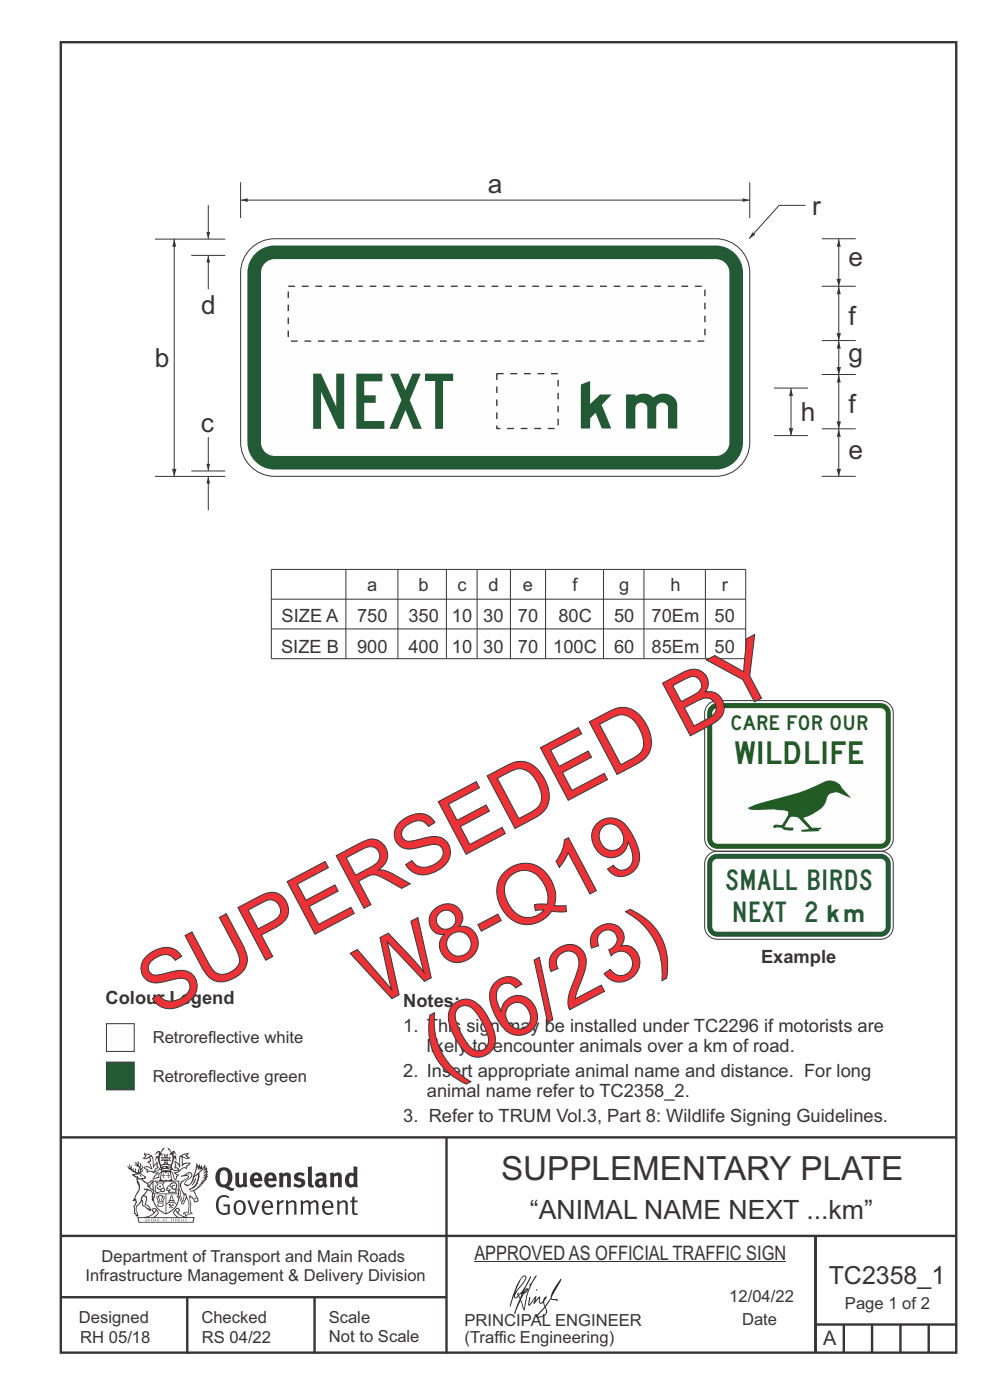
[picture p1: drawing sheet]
<svg xmlns="http://www.w3.org/2000/svg" width="210mm" height="297mm" viewBox="0 0 210 297" stroke-linecap="round" stroke-linejoin="round" font-family="sans-serif">
<g fill="none" stroke="#373435" stroke-width=".51">
<path d="M12.9 9h189.9v278h-189.9zM12.7 241.3h190M94.7 241.4v45.8M12.7 275.2h82M12.7 262.2h190.1M39.7 275.2v12M66.7 275.2v12M173 262.1v24.9M173 281h30M179 281v6M185 281v6M191 281v6"/>
<path d="M197 281v6"/>
</g>
<path d="M100.6 267.7h66.2" fill="none" stroke="#373435" stroke-width=".21"/>
<g fill="#373435">
<path d="M47 248.4a2.55 2.55 0 0 0 0 2.7l.3 .2a.81 .81 0 0 0 1-1v-.5a1.04 1.04 0 0 0-1.1-1.5zM46.3 248.1a1.82 1.82 0 0 1 2.1-.2 1.82 1.82 0 0 1 .9 1.8 2.29 2.29 0 0 1-.8 2l.7 .3h.5l-.2 .6a2.87 2.87 0 0 1-2-.7 2.12 2.12 0 0 1-1.7-3.1z" fill-rule="evenodd"/>
<path d="M49.9 248.9l.8-.2v2a.46 .46 0 0 0 .3 .6 .46 .46 0 0 0 .6-.3v-2.1l.7-.2v2.4l.2 .5-.5 .3-.3-.3a1.02 1.02 0 0 1-1.2 .3 1.02 1.02 0 0 1-.6-1.1z" fill-rule="evenodd"/>
<path d="M54 249.5l-.1 .5h.9a.49 .49 0 0 0-.2-.6 .49 .49 0 0 0-.6 .1zM53.4 249.1a1.34 1.34 0 0 1 1.6-.2 1.34 1.34 0 0 1 .6 1.5v.2h-1.7a.77 .77 0 0 0 .5 .8 .77 .77 0 0 0 .9-.4l.3 .5a1.59 1.59 0 0 1-2 .2 1.59 1.59 0 0 1-.5-2.1z" fill-rule="evenodd"/>
<path d="M57 249.5l-.1 .5h1a.49 .49 0 0 0-.2-.6 .49 .49 0 0 0-.7 .1zM56.4 249.1a1.34 1.34 0 0 1 1.6-.2 1.34 1.34 0 0 1 .7 1.5v.2h-1.8a.77 .77 0 0 0 .5 .8 .77 .77 0 0 0 .9-.4l.4 .5a1.59 1.59 0 0 1-2.1 .2 1.59 1.59 0 0 1-.5-2.1z" fill-rule="evenodd"/>
<path d="M59.2 248.9l.7-.2 .1 .4a.95 .95 0 0 1 1-.3 .95 .95 0 0 1 .7 .8v2.3h-.8v-2.3a.46 .46 0 0 0-.8 .1v2.2h-.8z" fill-rule="evenodd"/>
<path d="M62.6 249.1a1.75 1.75 0 0 1 2-.1l-.2 .5-.6-.2a.43 .43 0 0 0-.6 .3l.4 .3a1.04 1.04 0 0 1 1.2 1.1 1.04 1.04 0 0 1-1.4 1l-1.2-.4 .3-.6 1 .4 .4-.4a.88 .88 0 0 0-1-.5l-.4-.2-.1-.4z" fill-rule="evenodd"/>
<path d="M65.3 247.6l.8-.2 .1 3.8 .3 .2 .1 .4a.88 .88 0 0 1-1 0 .88 .88 0 0 1-.3-1z" fill-rule="evenodd"/>
<path d="M67.8 250.6a.43 .43 0 0 0-.1 .7 .43 .43 0 0 0 .7-.1v-.7zM66.8 249.1a1.7 1.7 0 0 1 2.4 .1v1.9l.3 .4-.4 .5-.5-.4a1.03 1.03 0 0 1-1.7-.1 1.03 1.03 0 0 1 .8-1.5h.7v-.4a.8 .8 0 0 0-1.2 .1z" fill-rule="evenodd"/>
<path d="M70 248.9l.7-.2 .1 .4a.95 .95 0 0 1 1-.3 .95 .95 0 0 1 .7 .8v2.3h-.8v-2.3a.46 .46 0 0 0-.8 .1v2.2h-.8z" fill-rule="evenodd"/>
<path d="M74.3 249.5a1.48 1.48 0 0 0 0 1.7h.5l.2-.1v-1.5l-.3-.2zM75 247.4l.8 .1 .1 4.4h-.7l-.1-.2a1.26 1.26 0 0 1-1.4 0 1.26 1.26 0 0 1-.5-1.3 1.29 1.29 0 0 1 .4-1.4 1.29 1.29 0 0 1 1.4-.1z" fill-rule="evenodd"/>
<path d="M46.4 253.9a1.72 1.72 0 0 1 2.3 0l-.3 .3a1.24 1.24 0 0 0-1.4-.2 1.24 1.24 0 0 0-.6 1.4 1.49 1.49 0 0 0 1.2 1.9l.7-.1v-1.3h-.8l-.1-.4h1.3v1.9a1.93 1.93 0 0 1-2.2 0 1.93 1.93 0 0 1-.7-2.2l.2-.8z" fill-rule="evenodd"/>
<path d="M50.4 255.1a1.65 1.65 0 0 0 .2 2.2 .99 .99 0 0 0 1-1.4 .78 .78 0 0 0-.4-.8 .78 .78 0 0 0-.8 0zM50 254.9a1.33 1.33 0 0 1 1.6-.1 1.33 1.33 0 0 1 .5 1.4 1.31 1.31 0 0 1-1.3 1.6 1.31 1.31 0 0 1-1.2-1.6v-.6z" fill-rule="evenodd"/>
<path d="M52.5 254.7l.4-.1 .9 2.6 .8-2.5h.5l-1.1 3h-.5z" fill-rule="evenodd"/>
<path d="M56.3 255.2l-.2 .7h1.3a.7 .7 0 0 0-.3-.8 .7 .7 0 0 0-.8 .1zM55.9 255a1.22 1.22 0 0 1 1.5-.2 1.22 1.22 0 0 1 .5 1.5h-1.8a.93 .93 0 0 0 .5 1 .93 .93 0 0 0 1.1-.2l.2 .3a1.43 1.43 0 0 1-1.8 .1 1.43 1.43 0 0 1-.6-1.7z" fill-rule="evenodd"/>
<path d="M58.7 254.7l.4-.1 .1 .5 .4-.4 .6-.1-.2 .5a.66 .66 0 0 0-.8 .7v1.9h-.4z" fill-rule="evenodd"/>
<path d="M60.6 254.7l.4-.1 .1 .5a.94 .94 0 0 1 1-.5 .94 .94 0 0 1 .8 .8v2.3h-.5l-.1-2.5a.81 .81 0 0 0-1.2 .3v2.2h-.4z" fill-rule="evenodd"/>
<path d="M63.7 254.7l.5-.1 .1 .5 .4-.3a.78 .78 0 0 1 1.1 .3 .9 .9 0 0 1 1-.5 .9 .9 0 0 1 .8 .8v2.3h-.5l-.1-2.5a.67 .67 0 0 0-1.1 .3v2.2h-.5v-2.4l-.4-.3-.7 .4v2.3h-.5z" fill-rule="evenodd"/>
<path d="M69 255.2l-.1 .7h1.3a.7 .7 0 0 0-.3-.8 .7 .7 0 0 0-.9 .1zM68.7 255a1.22 1.22 0 0 1 1.5-.2 1.22 1.22 0 0 1 .5 1.5h-1.8a.93 .93 0 0 0 .4 1 .93 .93 0 0 0 1.2-.2l.1 .3a1.44 1.44 0 0 1-1.7 .1 1.44 1.44 0 0 1-.6-1.7z" fill-rule="evenodd"/>
<path d="M71.4 254.7l.5-.1 .1 .5a.94 .94 0 0 1 1-.5 .94 .94 0 0 1 .8 .8v2.3h-.5l-.1-2.5a.81 .81 0 0 0-1.2 .3v2.2h-.4z" fill-rule="evenodd"/>
<path d="M74.7 253.9l.5-.1v.9h.7l-.1 .3h-.6v2.2l.1 .2h.5l.1 .3a.75 .75 0 0 1-1.2-.6v-2.1h-.4v-.3h.4z" fill-rule="evenodd"/>
<path d="M30.8 244.9l1.1 .3-.9 .5h-.4l.6-.5zM31.8 245.4h.2a2.44 2.44 0 0 1 .4 1.9l.1 .5 .7-1-.1 .6 .3 .3a.57 .57 0 0 0-.6 .7l-1-.1-.5 .2 .2-.5-.8-.3 .7-.1 .9 .5 .1-.1-.6-1.3-.2-.2h.5zM30.7 244.4l-.1 .5 .2 .4-.6 .4a1.04 1.04 0 0 0 1.4-.1l.2 .6-.3 .1-.2 .4a.94 .94 0 0 1 .8 1.1l-.2-.1a1.16 1.16 0 0 0-1.5-.1l.3 .4 .4 .2 .1 .5 .2 .1 .1-.2a.94 .94 0 0 1 1.1 .2l.8 .1-1.2 1.2a1.13 1.13 0 0 0 1.2-.2l.4-.1-.1-.4 .5-.8a.83 .83 0 0 0-.6 1.1l-.3-.1-.7 .4 1.1-1.4-.5 .1-.5-.1 1.3-.5-.1-.1-.9 .4v-.3l.2-.2 .3 .1 .1-.3-.2-.4v-.6l-.1-.4-.7 1v-.7a1.42 1.42 0 0 0-1.6-1.8z" fill-rule="evenodd"/>
<path d="M38.5 245.2l.5-.2 .7-.1-.6 .3 .8 .5h-.3zM38.3 245.5l.2-.1 .1 2a1.69 1.69 0 0 1 1.6-.6l-.8 .5 .1 .5a1.1 1.1 0 0 0-1.5 .6l-.1-.5-.2-.2h-.5l.3-.4-.3-.7a1.42 1.42 0 0 1 .8 1.1l.2-.1zM37.1 246.2l.1 1-.2 .3 .1 .4h.5l.1 .2a.96 .96 0 0 1-1.1-.1l-.1 .1a1.06 1.06 0 0 0 1.3 .2v.1a.72 .72 0 0 1-1 .2l.3 .5 .6 .2-.4 .2-.1 .6-.2-.3-.4-1.1-.4-.4 .4 .9a1.54 1.54 0 0 0 .7 1.2l.2-.3a.58 .58 0 0 1 .4-.8l.2-.1h-.3l-.5-.3 .9-.5a.93 .93 0 0 1 1.2-.5v.2l.2-.2 .1-.5a.99 .99 0 0 0 .7-.8l-1.3 .1-.3 .2-.1-1.4 .9 .4 .9-.3h-.4l-.5-.4 .4-.7-.6 .2a1.46 1.46 0 0 0-1.4 2.1v.4l-.2-.4z" fill-rule="evenodd"/>
<path d="M35.6 248.9l.2 .1-.1 .3 .4 .1h-.4v.6l-.1-.6h-.3l.3-.1z" fill-rule="evenodd"/>
<path d="M34.6 248.9l.2 .1v.3l.3 .1h-.3l-.1 .6v-.6h-.4l.4-.1z" fill-rule="evenodd"/>
<path d="M34.3 248.8a.57 .57 0 0 1 .9 .2 .57 .57 0 0 1 .9-.2l.2 1.4h-.2a.57 .57 0 0 1-.9 0 .69 .69 0 0 1-1.1 0zM34.2 248.1l-.3 2.1-.2 .4h3l-.2-.4-.3-2.1h-.2v.2l-.8-.1-.8 .1v-.2z" fill-rule="evenodd"/>
<path d="M34.2 252.4a.3 .3 0 0 0 .6 0 .3 .3 0 0 0-.6 0zM33.3 250.9l.3 .3-.3 .4a.79 .79 0 0 0 0 1.3l.8-.2-.1-.3a.55 .55 0 0 1-.7-.6l.1-.1 .2 .3 .3 .2 .8-.2-.4-.7 .4-.4-.7 .2zM33 250.7l1.1 .2 .9-.2-.4 .6 .4 1.2a.56 .56 0 0 1-.8 .3l-.2 .1a.73 .73 0 0 1-.9 .1 .73 .73 0 0 1-.3-1v-.4l.6-.4z" fill-rule="evenodd"/>
<path d="M35.6 251.8l.7-.4a.58 .58 0 0 1 1-.1 .58 .58 0 0 1-.4 .9l-.3-.3a.43 .43 0 0 1 .6-.4 .57 .57 0 0 0-.8 .2l-.2-.1-.3 .1 .4 .2a.55 .55 0 0 0 .9 .4v.5h-1.3l.3-.4-.1-.1-.6 .1 .2-.3-.2-.1zM35.4 251.8l-.1 .2a.39 .39 0 0 0 .2 .6h.3l-.2 .4h1.9l-.1-.8a.86 .86 0 0 0-.1-1.3 .86 .86 0 0 0-1.3 .4z" fill-rule="evenodd"/>
<path d="M36 254.8h.8v.2h-.8zM36.4 253.8l.2 .8h-.4zM36.4 253.5l-.3 .5-.1 .6h-.2v.4l-.7 .4 .2 .1a1.48 1.48 0 0 1 2.1 .2l.2-.1-.6-.5v-.5h-.2l-.1-.6z" fill-rule="evenodd"/>
<path d="M35.8 255.4l.4 .1 .1 .3 .3-.2-.2-.2a.38 .38 0 0 1 .5 .5l-.2-.2-.3 .2 .3 .2-.3 .3-.1-.4-.4 .4-.1-.2 .4-.3-.1-.1-.2 .1z" fill-rule="evenodd"/>
<path d="M34.5 254h.2v.2l-.2 .6h-.2zM33.6 255.3h.9v.2a.55 .55 0 0 1-.8 .4v-.2l-.2-.1zM33.4 254h.2l.2 .8h-.2zM33.6 255l.8-.1 .1 .2h-.8zM33.8 253.7h.5l-.2 1.1h-.1zM33.3 253.8l-.1 .3 .3 1.1a.48 .48 0 0 0-.1 .6 .48 .48 0 0 0 .5 .2h.5a.49 .49 0 0 0 .2-.8l.3-1.1-.1-.3a1.42 1.42 0 0 0-1.5 0z" fill-rule="evenodd"/>
<path d="M33.7 251.5l.4 .1 .1 .3h-.3z" fill-rule="evenodd"/>
<path d="M41.3 250.1l.3-.2-.2 .8-.6 .8h-.2l.5-.7z" fill-rule="evenodd"/>
<path d="M39.7 249l.3-.2 .5 .2a.88 .88 0 0 1-.6 1.1 1.22 1.22 0 0 0-.8 1.3l.5 .2a.72 .72 0 0 0 .9-.4l.5-.8 .2-.6 .8-.6v.2a2.85 2.85 0 0 1-2 2.9l.1 .1a2.13 2.13 0 0 0 1.9-1.5v-.3a2.01 2.01 0 0 0 .3-1.7l1.1-1.3-.4 1 .7-.5-.7 1 .8-.4-.8 .8 .7-.2-.9 .6 .8-.1-.8 .4h.7l-.8 .3 .3 .2h-.4l.2 .3h-.4l.2 .3h-.4l.1 .2h-.1a2.16 2.16 0 0 1-2 1.1l.1 .2 .4-.1a.76 .76 0 0 1 .7 .8l.5 1.2-.6 .2a1.45 1.45 0 0 0-1.1-1.3l.2 1.8-.1 1.8 .4 .3a1.07 1.07 0 0 0-1.2 .4v-.3l-.5-.2a.87 .87 0 0 1 1.1-.1v-.7a4.4 4.4 0 0 0-.6-3.1l-.1-.3h-.2a2.16 2.16 0 0 1-.7-2.2l.3-.4 1.2-.7a.55 .55 0 0 0-.4-.8zM37.8 252.4a.76 .76 0 0 1 .3 1.1l.6 1.6 .4-1.7 .2 .1a.61 .61 0 0 1-.1 .9l-.3 .8-.2 .1-.7-1.6-.3 .1a1.18 1.18 0 0 0 .1-1.4zM41.8 247.5l.2 .7 .3-.5v.6l.4-.5a1.9 1.9 0 0 1-1.2 1.4l-.3 .3zM38.2 249.6l1.4-.2 .2 .2v.3l-.5 .2a1.26 1.26 0 0 0-.9 1.9l.2 .7a1.84 1.84 0 0 1 .1 2.1l-.4-1.4a.96 .96 0 0 0-.4-1.2l-.4 .2a.78 .78 0 0 1 0 1.3l.1 .3h.4l.4 1.1a.38 .38 0 0 0 .2 .4 .38 .38 0 0 0 .4-.1l.6-1.2a2.94 2.94 0 0 1 .4 2.5l-.1 .4h-.8l-.3 .4v.2l.4-.1 .1 .4 .2 .1a1.02 1.02 0 0 1 1.3-.5v-.4l-.3-.1 .1-1.8-.3-1.3h.1a1.14 1.14 0 0 1 .8 1 .63 .63 0 0 0 .8-.2 .63 .63 0 0 0-.2-.9l-.6-1.2 .9-.6 .2-.4h.3l-.1-.2h.4l-.1-.3h.3l-.1-.3 .5-.1-.2-.2 .6-.4v-.2h-.2l.4-.5h-.3l.3-.5-.4 .1 .4-.5v-.3l-.3 .2 .2-.7-.1-.2-.4 .3v-.8l-.6 .8-.2-.8-.2 .5-.3-.7-.1 .6-.5-.8-.1 1.4-.6 1.8a1.81 1.81 0 0 1-1 1.5l-.6-.2a1.75 1.75 0 0 1 1.1-1.2 .75 .75 0 0 0 .1-1.3 .75 .75 0 0 0-1.2 .4z" fill-rule="evenodd"/>
<path d="M41.2 254.1h.3l.2 .2-.4 .1z" fill-rule="evenodd"/>
<path d="M29.4 258.4h11.6l-.1 .8h-11.4zM31.3 258.2l.5-.1a2.48 2.48 0 0 0 1.4-1.3l.3 .5-.5 .6-.5 .3zM32.5 256.6l.3-.2 .2 .1-.3 .7zM37.2 256.8a2.65 2.65 0 0 0 1.8 1.4h-1.1l-.5-.3-.5-.6zM37.4 256.5l.2-.1 .3 .2-.3 .6zM29.2 258.2l.1 1.2h11.8l.2-1.1-.2-.1a4.1 4.1 0 0 1-3.3-.9l.3-.4-.1-.6a1.06 1.06 0 0 0-1.3 1l.2 .4 .6 .5h-4.7l.3-.1a.84 .84 0 0 0 .6-.8 .84 .84 0 0 0-.5-.8l-.3-.2h-.5l-.1 .6 .3 .4a4.2 4.2 0 0 1-3.4 .9z" fill-rule="evenodd"/>
<path d="M31 258.7l.1 .2h-.2zM31 258.5l-.3 .6 .4-.2 .2 .2z" fill-rule="evenodd"/>
<path d="M31.3 258.6h.3v.4a.25 .25 0 0 0 .2-.1 .25 .25 0 0 0-.1-.3h.1a.29 .29 0 0 1 0 .4 .29 .29 0 0 1-.4 0 .29 .29 0 0 1 0-.4z" fill-rule="evenodd"/>
<path d="M32.2 258.6a.22 .22 0 0 1 .3 .2 .22 .22 0 0 1-.3 .2zM32 258.6l.1 .4a.33 .33 0 0 0 .4 0 .33 .33 0 0 0 0-.4 .33 .33 0 0 0-.5 0z" fill-rule="evenodd"/>
<path d="M32.9 258.7l.1 .2h-.2zM32.9 258.5l-.2 .6 .3-.2 .2 .2z" fill-rule="evenodd"/>
<path d="M33.3 258.6h.2l.1 .1 .2-.1-.2 .2 .2 .3-.3-.3-.1 .3h-.1l.2-.3z" fill-rule="evenodd"/>
<path d="M34.7 258.7l.1 .2h-.2zM34.7 258.5l-.3 .6 .4-.2 .2 .2z" fill-rule="evenodd"/>
<path d="M35 258.5h.5l-.2 .1v.5h-.2l.1-.5z" fill-rule="evenodd"/>
<path d="M36.2 258.6l.3-.1-.1 .1v.2h.1h-.1v.3h-.2z" fill-rule="evenodd"/>
<path d="M36.7 258.6h.2v.5h-.2z" fill-rule="evenodd"/>
<path d="M37.3 258.6a.22 .22 0 0 1 .3 .2 .22 .22 0 0 1-.3 .2zM37.1 258.6v.4a.33 .33 0 0 0 .5 0 .33 .33 0 0 0 0-.4 .33 .33 0 0 0-.5 0z" fill-rule="evenodd"/>
<path d="M37.8 258.6l.4-.1-.2 .1v.2h.1h-.1v.2l.2 .1h-.4z" fill-rule="evenodd"/>
<path d="M38.4 258.6h.2l-.1 .4 .2 .1h-.3z" fill-rule="evenodd"/>
<path d="M38.9 258.6h.2v.5h-.2z" fill-rule="evenodd"/>
<path d="M39.3 258.6h.2h-.1l.2 .3-.2 .2-.1-.1v-.1l.2 .1z" fill-rule="evenodd"/>
<path d="M34.2 247.4a1.51 1.51 0 0 1 2 .2 2.67 2.67 0 0 0-2.1 0zM35.7 247.6l.4 .1 .1 .3-.4-.1zM34.6 247.6h.5l.1 .2h-.4zM34 247.8l.3 .2h-.3zM34.9 246.9l.3-.2 .3 .2zM34.9 245.6l.2 .1v.3h-.2zM35 245.1l.2 .2 .2-.2-.1 .3h-.2zM35.1 246.3h.2l.1 .4-.2-.2-.2 .2zM35.3 245.7l.2-.1v.4h-.2zM34.4 245.7h.3l.1 .3-.4 .1 .2-.2zM35.7 245.7h.3l-.2 .2 .2 .2-.4-.1zM32.7 244.9l1-.5-.1 1-.2-.2-.3 .2-.3 1.1 .5-1 .3 .9a1.84 1.84 0 0 1 .2 1.7l.4 .1a2.48 2.48 0 0 1 2.2 0l.2-.2-.2-.7 .7-1.8 .4 .7-.2-1-.2-.1-.2 .3v-.9l.6 .4-.6-.8-.3 .1-.1 .4-.5-.9-.5-.3 .2 .5 .6 .5-.5 .8 .4-.4a2.06 2.06 0 0 1 0 2.3l-.5-.2-.2-.6 .1-.1 .8 .2-.4-.5 .4-.5-.7 .2-.2-.2 .2-.7-.5 .4-.5-.4 .2 .7-.2 .2-.7-.2 .4 .5-.4 .5 .8-.2 .1 .1-.2 .6-.5 .2a2.02 2.02 0 0 1 0-2.2l.3 .5-.1-.7-.3-.1 .8-1.2-.4 .3-.5 .8-.2-.3a.8 .8 0 0 0-.8 .5z" fill-rule="evenodd"/>
<path d="M29.2 250.1l.3 .1a.61 .61 0 0 1 .8 .4l.3 .2a.8 .8 0 0 1 .6 1l.4 .1 .5 .5a1 1 0 0 1 .5 1.1l-.1 .7v-.5h-.1a.96 .96 0 0 0-.8-1.3l-.2-.2h-.7l-.1-.1-.1 .1 .1 .3h.6l-1.2 1.3-.2 1-.4 .6a1.33 1.33 0 0 0-.5 1.8l.2 .5a1.26 1.26 0 0 1-.5-1.5l-.1-.3a1.56 1.56 0 0 0 .4-1.7l-.3 .2 .2-.5a3.2 3.2 0 0 0 .7-3zM30.4 253.9h.4a2.06 2.06 0 0 1-.1 1.6l.7 .5 .4 .4-.6-.1-.8-.6-.1-.9a.51 .51 0 0 1 .1-.9zM28.6 249.3a1.52 1.52 0 0 1 2.1 .5l-1.1 .2-.2-.1-.1-.4h-.5zM27.5 247v.8l-.3-.4h-.1a3.1 3.1 0 0 0 1.9 1.6l-1 .1 .5 .6 .5 .1 .1 1.1a1.84 1.84 0 0 1-.3 2.5l-.4 .9-.3 .4 .2 .1 .4-.1 .1 .4-.2 .5-.3 .2 .1 1.7h.2l.3 .5 .1 .1 .4-.1-.1-.5a1.3 1.3 0 0 1-.1-1.7l.9-1 .1 1.1 .6 .2 .5 .5 .1-.1 .2 .3h.5a1.85 1.85 0 0 0-1.2-1.4l.1-.3a1.39 1.39 0 0 0 0-1.4l-.5-.1 .5-.5a.66 .66 0 0 1 .9-.4 .66 .66 0 0 1 .3 .9l-.1 .4 .2-.1v.2l-.1 .3 .2 .5 .1-.3a2.24 2.24 0 0 0 .1-2.2 .73 .73 0 0 1-.7-.7 .73 .73 0 0 1 .6-.7v-.2a.94 .94 0 0 0-.9 .8 .48 .48 0 0 1-.1-.6 .48 .48 0 0 1 .5-.2l.5-.3a.51 .51 0 0 0-.8 .2l-.5 .2-1-.8h.6l.2-.5-1.2-.7 .5-.5v-.3l-.5 .4 .1-.2a.69 .69 0 0 0 .2-1v.4l-.2 .3v-1.1l-.3-.2 .1 .6-.1 .2-.4-1.3v.7l-.6-.4 .5 .7-.6-.2 .3 .3a1 1 0 0 1 .7 1.4l-.2-.8v.9l-.5-.2v-.8l-.2 .7-.2-.1-.1-.6-.2 .4-.2-.2 .1-.7-.2 .5z" fill-rule="evenodd"/>
<path d="M29.6 249.4l.2-.1 .3 .2z" fill-rule="evenodd"/>
<path d="M32.4 250.5h5.6v2l-.2-.1v-1.7h-5.2v2.5h5.2v-.8l.1 .2-.1 1.1v-.3h-2.5v4a4.1 4.1 0 0 0 2.6-3.6l.1-.1a4 4 0 0 1-2.8 3.9 4.2 4.2 0 0 1-2.8-4.7l.1 1.2 .1-.1a3.8 3.8 0 0 0 2.5 3.4v-4h-2.5l-.2-.9z" fill-rule="evenodd"/>
<circle cx="40" cy="249.1" r=".17"/>
</g>
<g fill="#252726">
<path d="M111.6 273.7l.2-.2-.5 .7zM110.4 274.5l.3 .1-.3 .7-.3-.4zM110.9 270.9l.5-.1a9.3 9.3 0 0 1-2 3.2l-.1 .2 1-2.5zM110.6 271a14.7 14.7 0 0 0-2.2 4.9l-.3 1.2 .1 .1 .8-2.4a.42 .42 0 0 0 .2 .7 .42 .42 0 0 0 .6-.3l.2-.2 .2 .6-1.1 3.1h.2l1.1-2.8 .6 1.9 .2 .2 .2-.5a13.5 13.5 0 0 1 2-6.2l.5-.5-.2-.2-1.6 2.1 .4-.1a14.9 14.9 0 0 0-1.3 5.1l-.4-1.2a1.39 1.39 0 0 1 .2-1.8l.1-.2a.92 .92 0 0 0 .8-1.2 .75 .75 0 0 0-.7 .7l-.2 .2 1.6-3.4h-.1l-.4 .7a10.5 10.5 0 0 1-2.2 3.2l.2-.4a.32 .32 0 0 0-.4 .2 .32 .32 0 0 0 .1 .4l-.5 .4a3.2 3.2 0 0 1 1.1-2.3l.5-.6a2.49 2.49 0 0 0 .7-1.6l-.3-.2z" fill-rule="evenodd"/>
<path d="M115.6 277.5a1.15 1.15 0 0 1 .1 1.3 1.15 1.15 0 0 1-1.2 .5h-.5zM112.3 275.1l-.3 1.7 .3 .2 1.2-1.5-.3 1.1 1.1-1.2a.94 .94 0 0 0 .4 1.2l.5-.3 .3 .9-1.2 1.3a.98 .98 0 0 0-.5 1 1.9 1.9 0 0 0 2.3-1.3l-.1-.3a1.02 1.02 0 0 1 .3-1.4l.5-.9 1.5 .3-.2-.5v.3l-1.1-.2v-.2l2-3.6 .1-.3-.1-.1-1.8 2.7a6.6 6.6 0 0 1-1.5 3l-.2-.2a1.01 1.01 0 0 1 .4-1.4l.1-.2-.3-.2-.3 .5-.2 .5-.5 .4-.2-.4 .1-.9-.2-.1-.8 .9 .2-.9h-.1l-1.4 1.7 .2-1.4v-.1z" fill-rule="evenodd"/>
<path d="M113.7 273.5l.3 .3h-.3z" fill-rule="evenodd"/>
</g>
<path d="M22.6 217.2h5.9v5.9h-5.9z" fill-rule="evenodd" fill="#fefefe" stroke="#373435" stroke-width=".21"/>
<path d="M22.6 225.3h5.9v5.9h-5.9z" fill-rule="evenodd" fill="#225a35" stroke="#373435" stroke-width=".21"/>
<path d="M150.5 149.2l1-.5 .6-.1h34.7a2.67 2.67 0 0 1 2.7 2.7v26.6a2.67 2.67 0 0 1-2.7 2.7h-34.7a2.67 2.67 0 0 1-2.6-2.7v-26.6a2.66 2.66 0 0 1 1-2.1z" fill="none" stroke="#373435" stroke-width=".21"/>
<path d="M150.6 149.8l1-.6h.5h34.7a2.14 2.14 0 0 1 2.1 2.1v26.6a2.14 2.14 0 0 1-2.1 2.2h-34.7a2.14 2.14 0 0 1-2.1-2.2v-26.6l.1-.6z" fill-rule="evenodd" fill="#225b24"/>
<path d="M151.5 150.4l.6-.2h34.7a1.07 1.07 0 0 1 1.1 1.1v26.6a1.07 1.07 0 0 1-1.1 1.1h-34.7a1.07 1.07 0 0 1-1-1.1v-26.6z" fill-rule="evenodd" fill="#fefefe"/>
<path d="M158.8 171.4a23.9 23.9 0 0 1 6.2-1.9l5.1-1.5 4.3-1.8a2.78 2.78 0 0 1 4.1 1l1.6 1.8-2.1-.9a2.08 2.08 0 0 0-2.8 1.6 4.1 4.1 0 0 1-2.3 2.5l-1.3 .8-1.4 .5 1.8 2a1.27 1.27 0 0 0 1.3 .2h.8l-1.2 .2 .7 .3h-.1l-3.4 .1 .2-.2h1.2l.1-.4-2-2.2-1.3-.4a.98 .98 0 0 0-1.2 .8l-.8 1.5 .2 .2 1.7 .1-.9 .2 .8 .2a2.58 2.58 0 0 1-2.2-.6l-.8-.1-.9 .1-.1-.3a1.65 1.65 0 0 1 1.6 0l.3-.1 1.2-2 .1-.4a.68 .68 0 0 0-.9-.9h-.7a19.1 19.1 0 0 0-5.1-.1l-1.5-.1z" fill-rule="evenodd" fill="#225b24" stroke="#225b24" stroke-width=".21"/>
<g fill="none" stroke="#373435" stroke-width=".21">
<path d="M51 42.5h108M57.6 120.8h100.6v18.9h-100.6zM57.6 133.4h100.6M57.6 127.1h100.6M73.4 120.8v18.9M84.4 120.8v18.9M94.7 120.8v18.9M101.2 120.8v18.9M108.3 120.8v18.9M115.7 120.8v18.9M128 120.8v18.9M136.6 120.8v18.9"/>
<path d="M149.6 120.8v18.9"/>
</g>
<g fill="#373435">
<path d="M51 42.5l1.5-.4v.7z"/>
<path d="M157.5 42.1l1.5 .4-1.5 .3z"/>
</g>
<path d="M159 38.7v7.6M170.8 43.6h-5.5l-6.4 7" fill="none" stroke="#373435" stroke-width=".21"/>
<path d="M159.6 49.3l.6 .5-1.3 .8z" fill="#373435"/>
<path d="M174.3 91h7.2M177.9 91v10" fill="none" stroke="#373435" stroke-width=".21"/>
<g fill="#373435">
<path d="M177.9 91l.4 1.7h-.8z"/>
<path d="M177.5 99.5h.9l-.5 1.6z"/>
</g>
<path d="M177.9 79.4v11.6M174.3 101h7.2" fill="none" stroke="#373435" stroke-width=".21"/>
<g fill="#373435">
<path d="M177.9 79.4l.4 1.7h-.8z"/>
<path d="M177.5 89.4h.9l-.5 1.6z"/>
</g>
<path d="M174.3 79.4h7.2M177.9 72.2v7.2" fill="none" stroke="#373435" stroke-width=".21"/>
<g fill="#373435">
<path d="M177.9 72.2l.4 1.7h-.8z"/>
<path d="M177.5 77.9h.9l-.5 1.6z"/>
</g>
<path d="M174.3 72.2h7.2M177.9 60.7v11.5" fill="none" stroke="#373435" stroke-width=".21"/>
<g fill="#373435">
<path d="M177.9 60.7l.4 1.7h-.8z"/>
<path d="M177.5 70.7h.9l-.5 1.6z"/>
</g>
<path d="M164.2 92.4h7.2M167.8 82.3v10.1" fill="none" stroke="#373435" stroke-width=".21"/>
<g fill="#373435">
<path d="M167.8 82.3l.4 1.7h-.8z"/>
<path d="M167.3 90.8h1l-.5 1.6z"/>
</g>
<path d="M174.3 50.6h7.2M177.9 50.6v10.1M164.2 82.3h7.2" fill="none" stroke="#373435" stroke-width=".21"/>
<g fill="#373435">
<path d="M177.9 50.6l.4 1.7h-.8z"/>
<path d="M177.5 59.2h.9l-.5 1.6z"/>
</g>
<path d="M53.5 52.4a7.2 7.2 0 0 1 4.7-1.8h93.6a7.2 7.2 0 0 1 7.2 7.2v36a7.2 7.2 0 0 1-7.2 7.2h-93.6a7.2 7.2 0 0 1-7.2-7.2v-36a7.2 7.2 0 0 1 2.5-5.4zM174.3 60.7h7.2" fill="none" stroke="#373435" stroke-width=".21"/>
<path d="M54.2 53.8a5.7 5.7 0 0 1 4-1.7h93.6a5.8 5.8 0 0 1 5.8 5.7v36a5.8 5.8 0 0 1-5.8 5.8h-93.6a5.8 5.8 0 0 1-5.7-5.8v-36a5.7 5.7 0 0 1 1.7-4z" fill-rule="evenodd" fill="#225a35"/>
<path d="M56.4 55.6l1.2-.6h.6h93.6a2.89 2.89 0 0 1 2.9 2.8v36a2.89 2.89 0 0 1-2.9 2.9h-93.6a2.89 2.89 0 0 1-2.8-2.9v-36a2.88 2.88 0 0 1 1-2.2z" fill-rule="evenodd" fill="#fefefe"/>
<path d="M61.1 60.7h88.4v11.7h-88.4zM105.4 79.3h13v11.6h-13z" fill="none" stroke="#373435" stroke-width=".28" stroke-dasharray="1.4 1.4" stroke-linecap="butt"/>
<path d="M51 38.7v7.6M32.9 50.7h14.9M40.6 54.2h7.2M44.2 54.2v7.2M40.6 99.9h7.2M32.9 101.1h14.9" fill="none" stroke="#373435" stroke-width=".21"/>
<path d="M44.2 54.2l.4 1.5h-.8z" fill="#373435"/>
<path d="M44.2 101.1v7.2" fill="none" stroke="#373435" stroke-width=".21"/>
<path d="M44.2 101.1l.4 1.5h-.8z" fill="#373435"/>
<path d="M44.2 43.5v7.2" fill="none" stroke="#373435" stroke-width=".21"/>
<path d="M43.8 49.2h.8l-.4 1.5z" fill="#373435"/>
<path d="M44.2 92.7v7.2" fill="none" stroke="#373435" stroke-width=".21"/>
<path d="M43.8 98.4h.8l-.4 1.5z" fill="#373435"/>
<path d="M37 50.6v50.4" fill="none" stroke="#373435" stroke-width=".21"/>
<g fill="#373435">
<path d="M37 50.6l.4 1.7h-.9z"/>
<path d="M36.5 99.5h.9l-.4 1.6z"/>
</g>
<path d="M150.5 181.2l1-.5 .6-.1h34.7a2.67 2.67 0 0 1 2.7 2.7v13.3a2.67 2.67 0 0 1-2.7 2.7h-34.7a2.67 2.67 0 0 1-2.6-2.7v-13.3a2.67 2.67 0 0 1 1-2.1z" fill="none" stroke="#373435" stroke-width=".21"/>
<path d="M150.6 181.8l1-.6 .5-.1h34.7a2.14 2.14 0 0 1 2.1 2.2v13.3a2.14 2.14 0 0 1-2.1 2.1h-34.7a2.14 2.14 0 0 1-2.1-2.1v-13.3l.1-.6z" fill-rule="evenodd" fill="#225a35"/>
<path d="M151.3 182.6l.8-.4h34.7a1.07 1.07 0 0 1 1.1 1.1v13.3a1.07 1.07 0 0 1-1.1 1.1h-34.7a1.07 1.07 0 0 1-1-1.1v-13.3z" fill-rule="evenodd" fill="#fefefe"/>
<g font-size="17.6" fill="#ed3237">
<text x="33.5" y="215.8" transform="rotate(-28 33.5 215.8)">SUPERSEDED BY</text>
<text x="80" y="213.5" transform="rotate(-28 80 213.5)">W8-Q19</text>
<text x="93.5" y="228.6" transform="rotate(-28 93.5 228.6)">(06/23)</text>
</g>
<text font-size="16.3" fill="#225a35" x="65.1" y="91">NEXT</text>
<text font-size="13.8" fill="#225a35" x="121.2" y="90.9">km</text>
<text font-size="7.1" fill="#373435" x="106.3" y="250.3">SUPPLEMENTARY PLATE</text>
<text font-size="6.7" fill="#225b24" x="155.8" y="162.1">WILDLIFE</text>
<g font-size="6" fill="#225a35">
<text x="153.8" y="188.7">SMALL BIRDS</text>
<text x="155.3" y="195.5">NEXT 2</text>
</g>
<g font-size="5.6" fill="#373435">
<text x="103.5" y="41">a</text>
<text x="172.3" y="45.6">r</text>
<text x="180" y="56.4">e</text>
<text x="42.6" y="66.6">d</text>
<text x="180" y="68.9">f</text>
<text x="32.9" y="77.8">b</text>
<text x="180" y="76.7">g</text>
<text x="169.9" y="89.4">h</text>
<text x="180" y="87.6">f</text>
<text x="42.6" y="91.6">c</text>
<text x="180" y="97.5">e</text>
<text x="112.4" y="258.5">“ANIMAL NAME NEXT ...km”</text>
</g>
<text font-size="5.3" fill="#373435" x="175.8" y="272.3">TC2358_1</text>
<text font-size="5.1" fill="#225a35" x="174.9" y="195.5">km</text>
<text font-size="4.3" fill="#225b24" x="154.9" y="155">CARE FOR OUR</text>
<g font-size="4.2" fill="#373435">
<text x="100.6" y="267.2">APPROVED AS OFFICIAL TRAFFIC SIGN</text>
<text x="174.6" y="285.4">A</text>
</g>
<g font-size="3.9" fill="#373435">
<text x="77.9" y="125.5">a</text>
<text x="88.8" y="125.5">b</text>
<text x="97" y="125.5">c</text>
<text x="103.6" y="125.5">d</text>
<text x="110.9" y="125.5">e</text>
<text x="121.5" y="125.5">f</text>
<text x="131.3" y="125.5">g</text>
<text x="142.2" y="125.5">h</text>
<text x="153.1" y="125.5">r</text>
<text x="59.7" y="132">SIZE A</text>
<text x="75.8" y="132">750</text>
<text x="86.6" y="132">350</text>
<text x="95.9" y="132">10</text>
<text x="102.5" y="132">30</text>
<text x="109.9" y="132">70</text>
<text x="118.4" y="132">80C</text>
<text x="130.3" y="132">50</text>
<text x="138.2" y="132">70Em</text>
<text x="151.6" y="132">50</text>
<text x="59.6" y="138.5">SIZE B</text>
<text x="75.8" y="138.5">900</text>
<text x="86.6" y="138.5">400</text>
<text x="95.9" y="138.5">10</text>
<text x="102.5" y="138.5">30</text>
<text x="109.9" y="138.5">70</text>
<text x="117.4" y="138.5">100C</text>
<text x="130.3" y="138.5">60</text>
<text x="138.2" y="138.5">85Em</text>
<text x="151.6" y="138.5">50</text>
<text x="161.4" y="204.3">Example</text>
<text x="22.4" y="213">Colour Legend</text>
<text x="85.5" y="213.6">Notes:</text>
<text x="85.5" y="218.9">1. This sign may be installed under TC2296 if motorists are</text>
<text x="90.5" y="223.2">likely to encounter animals over a km of road.</text>
<text x="85.5" y="228.4">2. Insert appropriate animal name and distance. For long</text>
<text x="90.5" y="232.7">animal name refer to TC2358_2.</text>
<text x="85.5" y="237.9">3. Refer to TRUM Vol.3, Part 8: Wildlife Signing Guidelines.</text>
</g>
<g font-size="3.5" fill="#373435">
<text x="32.4" y="221.3">Retroreflective white</text>
<text x="32.4" y="229.5">Retroreflective green</text>
<text x="21.6" y="267.8">Department of Transport and Main Roads</text>
<text x="18.2" y="271.8">Infrastructure Management &amp; Delivery Division</text>
<text x="16.7" y="280.6">Designed</text>
<text x="42.7" y="280.6">Checked</text>
<text x="69.7" y="280.6">Scale</text>
<text x="98.5" y="281.3">PRINCIPAL ENGINEER</text>
<text x="154.7" y="276.1">12/04/22</text>
<text x="157.4" y="281.2">Date</text>
<text x="179.2" y="277.8">Page 1 of 2</text>
<text x="17" y="284.8">RH 05/18</text>
<text x="42.8" y="284.8">RS 04/22</text>
<text x="69.8" y="284.6">Not to Scale</text>
<text x="98.5" y="284.8">(Traffic Engineering)</text>
</g>
</svg>
